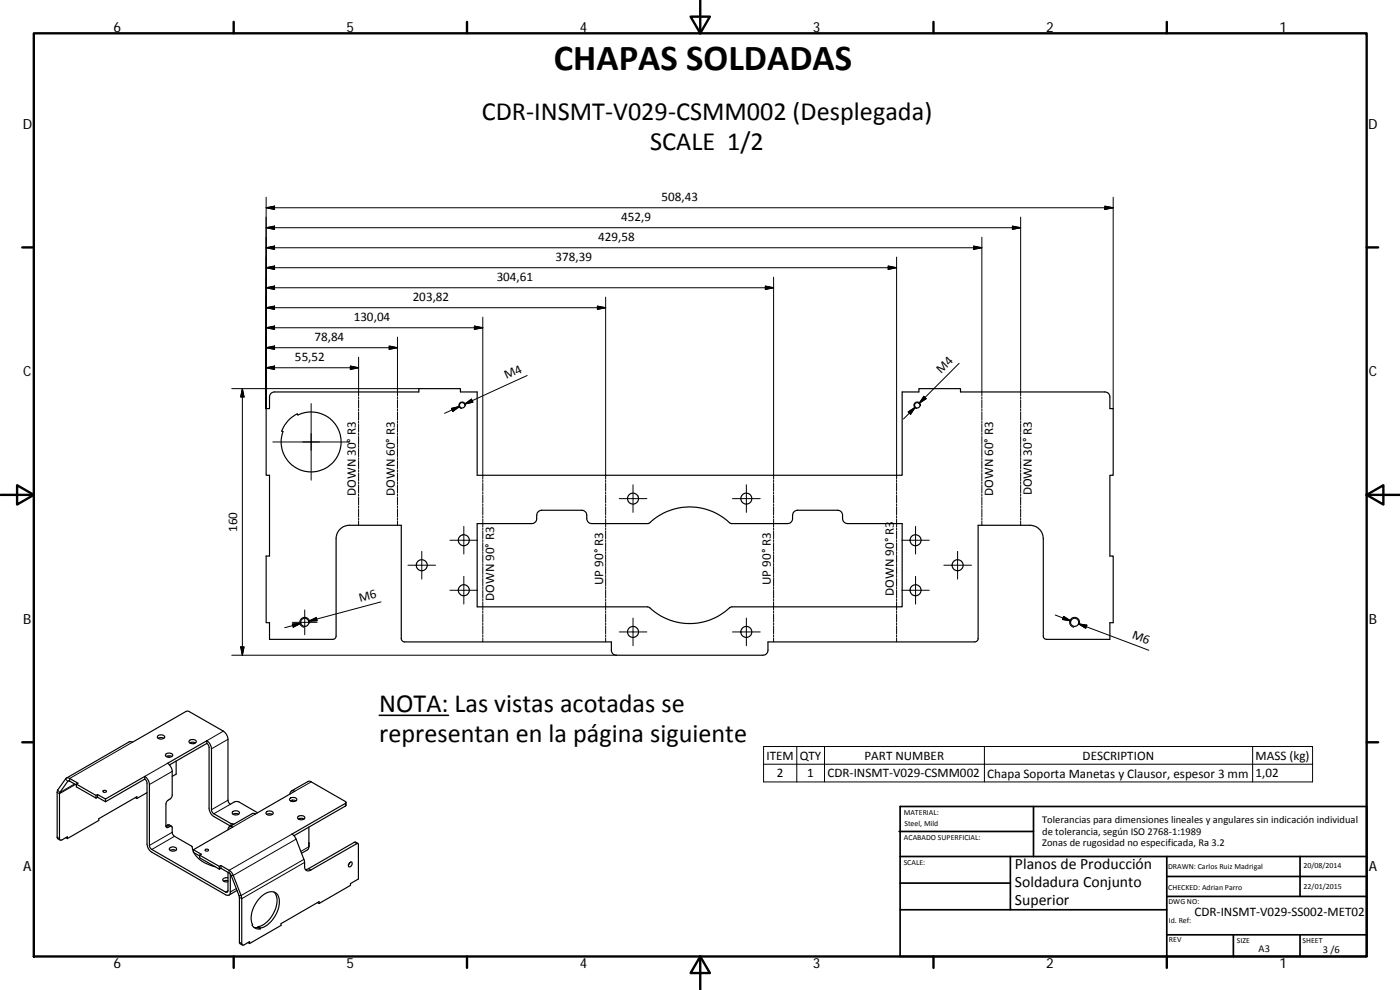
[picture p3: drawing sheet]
<svg xmlns="http://www.w3.org/2000/svg" width="420mm" height="297mm" viewBox="0 0 420 297" stroke-linecap="round" stroke-linejoin="round" font-family="sans-serif">
<g fill="none" stroke="#000" stroke-width=".36">
<path d="M81.3 118l1.1-.4h43.3v-1h12.5v1h5v25h127.6v-25h5v-1h12.5v1h43.3a1.45 1.45 0 0 1 1.5 1.5v3.5h1v20h-1v24.2h1v20h-1v5h-19l-.6-.2-.3-.3-.1-29.7a4 4 0 0 0-4-4h-15.6v34l-.1 .4-.4 .5-62.5 .1v2.5a1.48 1.48 0 0 1-1.5 1.5h-44a1.48 1.48 0 0 1-1.5-1.5v-2.5l-62.5-.1-.4-.3-.2-.6v-34h-15.5a4 4 0 0 0-4 4l-.1 29.7-.3 .3-.6 .2h-19v-5h-1v-20h1v-24.2h-1v-20h1v-3.8zM86.9 125.8l1.7-1.3 .6-.3 .2 .3a9 9 0 0 1 12.8 6.4 9 9 0 0 1-9.5 10.7 9 9 0 0 1-7.8-12.1l-.4-.2 .6-1.2zM143.2 157.1h16.4a1.48 1.48 0 0 0 1.5-1.5v-1a1.56 1.56 0 0 1 1.5-1.5h12a1.52 1.52 0 0 1 1.5 1.5v1a1.48 1.48 0 0 0 1.5 1.5h16.9a18 18 0 0 1 24.8-.1l17.1 .1a1.48 1.48 0 0 0 1.5-1.5v-1a1.56 1.56 0 0 1 1.5-1.5h12a1.48 1.48 0 0 1 1.5 1.5v1a1.52 1.52 0 0 0 1.5 1.5h16.4v25h-51.4a18.8 18.8 0 0 1-13.4 5 18.9 18.9 0 0 1-11.5-5h-51.3zM19.9 233.5l18.9-10.9 1 .1 16.1-9.3h.7l10.4 6a3.2 3.2 0 0 1 1.4 2.4l.2 18.9 .5 .6 1.6-.8 1 .1 5.6 3.3M22.9 235.5l-2-1.1h-.5l-2.5 3.6v13.8l.4 .3 1.9-1v.5M22.9 235.3l.5-.3-2.8-1.6h-.6l-2.8 3.8v14.2l.9 .7M22.9 235.3v.8l5.9 3.4M22.9 235.3l5.9 3.4M28.8 238.7v.8M29.3 239.2l2.4 1.4M29.3 238.4l2.4 1.3M29.3 238.4v.8"/>
<path d="M29.3 239.2l-.5 .3M29.3 238.4l-.5 .3M30.9 237.3a.52 .52 0 0 1 .6-.2 .52 .52 0 0 1 .4 .5 .55 .55 0 0 1-.6 .2 .55 .55 0 0 1-.4-.5zM40.6 239.3l.5 .3M41.1 239.6v-.5l-11.5 6.5v.6l-9.4 5.4M43.4 233.8l-11.7 6.8v-.9M43.4 233.8l.7 1v18.5a3.1 3.1 0 0 0 1.5 2.4l22.1 12.8a.87 .87 0 0 0 1 0 .87 .87 0 0 0 .4-.9v-5.4M43.4 233a3.2 3.2 0 0 1 1.4 2.4v18.3l.6 1.1 22.6 12.9 .4-.5v-5.5M43.4 233l-11.7 6.7M43.4 233v.8M44.1 237.8l-3 1.8M47.4 220.8a1.22 1.22 0 0 1 2 .5 1.28 1.28 0 0 1-2.2-.3z"/>
<path d="M47.5 221.5a1.62 1.62 0 0 1 1.7 0M49.8 226.3a1.24 1.24 0 0 1 2 .4 1.29 1.29 0 0 1-2.2-.2zM49.9 227a1.62 1.62 0 0 1 1.7 0M50.5 227.2h.4M52.9 228.3v4l-1.2 .6M56.9 222.2a1.22 1.22 0 0 1 2 .4 1.31 1.31 0 0 1-2.2-.2zM57 222.9l.6-.2 1.1 .2M62.1 223.1l.6 1v18.4a3.3 3.3 0 0 0 1.5 2.5l5 2.9M62.1 222.3l-11.8 6.7a3.2 3.2 0 0 1 1.4 2.5v7a2.1 2.1 0 0 1-1.5 1.8l-.4 1v6.5M62.1 222.2a3.1 3.1 0 0 1 1.4 2.5v18.7l.7 .8 5.1 2.9 1 .1M62.1 223.1l-11.2 6.4M62.1 222.2v.9"/>
<path d="M87 238.3a.88 .88 0 0 1 .4-1 .88 .88 0 0 1 1 .1l-11.7 6.8-.9-.1-7 4M87 239.5a1.23 1.23 0 0 1 2.1 .5 1.19 1.19 0 0 1-1.2 .5 1.19 1.19 0 0 1-1-.8zM87.5 237.3l5.1-2.9h.4l10.9 6.3-.2 .3-16.1 9.3 .8 .6 .5 .9 2.4 6.3 .1 1.8a1.13 1.13 0 0 0 .5 1.3 1.13 1.13 0 0 0 1.4-.2l13.8-7.9 .4 .2 .1 10.4-2.4 1.4v.5l-9.4 5.5M19.7 251.3l.5 .3M49.8 247.8l.4 .5 .8-.4h.5l.2 2 .4 .8 5.5 3.3 .4 1.6M49.8 247.8l.9-.3 .8 .4M51 254.4a1.22 1.22 0 0 1 2 .5 1.18 1.18 0 0 1-1.2 .5 1.18 1.18 0 0 1-.9-.8zM51.1 255.2a1.62 1.62 0 0 1 1.7 0M58 255v.8l1.9 1M58 255l2.4 1.3-.5 .3M58.2 255.8a9.5 9.5 0 0 0 6.4 4.3M59.9 256.6v.8l5.9 3.4"/>
<path d="M59.9 256.6l5.9 3.3M61.6 254.9l.1-.1a.46 .46 0 0 1 .5-.1 .46 .46 0 0 1 .3 .5 .53 .53 0 0 1-.6 .2 .53 .53 0 0 1-.3-.5zM65.8 259.9v.9M66.3 259.7l3.2 2 2.9 7 .1 .9v13.7l.4 .3 2-1.1v.6M66.3 259.7l-.5 .2M66.3 259.7v.8M68.4 249a.86 .86 0 0 1 .4-1 .86 .86 0 0 1 1 .2l-11.8 6.8M69.8 243.5a1.22 1.22 0 0 1 2 .5 1.3 1.3 0 0 1-2.1-.2zM69.9 244.3l.6-.2 1.1 .2M80 243.6a1.2 1.2 0 0 1 2 .5 1.28 1.28 0 0 1-2.2-.2zM80.1 244.4a1.66 1.66 0 0 1 1.7 0M87.1 240.3l.6-.2 1.1 .2"/>
<path d="M87.7 240.1v.4M89.5 245a1.23 1.23 0 0 1 2 .4 1.17 1.17 0 0 1-1.2 .6 1.17 1.17 0 0 1-1-.8zM89.5 245.8a1.66 1.66 0 0 1 1.7 0M92.7 252.8v.4M92.7 248.2v6.1l-.4 .7-1.8 1M92.7 253.8v.2M103.9 240.7v1l-.2 .2-15.5 8.8M105 258.8a.45 .45 0 0 1 .7-.1 .45 .45 0 0 1-.1 .7 .63 .63 0 0 1-.4 .6 .63 .63 0 0 1-.6-.1zM105 258.8l-.4 .7M107.4 253.1l-1-.4-13.8 7.9-.9 .3M66.3 260.5l2.9 1.8 2.5 6.5 .1 14.1 1 .6M66.3 260.5l-.5 .3"/>
<path d="M68.4 264.2l-1.3 .2M68.4 263.4a1.07 1.07 0 0 0-1.5 .7 1.39 1.39 0 0 0 1.5 .5M71.1 267.2l-2.4 1.4M76.2 278.2l1.2 .1M77.4 278.3l.7 .4M77.5 278.1l-.1 .2M77.5 278.1l.6 .4M78.1 278.5a8.4 8.4 0 0 0 5.5-9.6 2.55 2.55 0 0 0-4.1-.7 8.7 8.7 0 0 0-3.9 8.8 1.95 1.95 0 0 0 2.5 1.7M78.1 278.5v.2M82.2 267.7a5.5 5.5 0 0 1-.1 6.3 7.4 7.4 0 0 1-4.6 4.1M95.3 270.8l.5 .3M95.8 271.1v-.6l-11.5 6.6v.6l-9.4 5.4"/>
<path d="M74.4 282.8l.5 .3"/>
<circle cx="138.7" cy="121.6" r=".81"/>
<circle cx="275.3" cy="121.6" r=".81"/>
<circle cx="190" cy="149.6" r="1.64"/>
<circle cx="224" cy="149.6" r="1.64"/>
<circle cx="126.6" cy="169.6" r="1.64"/>
<circle cx="139.2" cy="162.1" r="1.64"/>
<circle cx="139.2" cy="177.1" r="1.65"/>
<circle cx="274.8" cy="162.1" r="1.64"/>
<circle cx="274.8" cy="177.1" r="1.64"/>
<circle cx="287.4" cy="169.6" r="1.65"/>
<circle cx="91.4" cy="186.7" r="1.23"/>
<circle cx="190" cy="189.6" r="1.65"/>
<circle cx="224" cy="189.6" r="1.65"/>
<circle cx="322.5" cy="186.7" r="1.22"/>
</g>
<g fill="none" stroke="#000" stroke-width=".3">
<path d="M79.9 59.2v63.4M334.1 59.2v63.4M79.9 74.3l2.5-.5v1zM79.9 68.3l2.5-.5v1zM79.9 62.3l2.5-.5v1zM79.9 74.3h214.8M79.9 68.3h226.4M79.9 62.3h254.2M266.6 79.8l2.5 .5-2.5 .5zM269.1 77.2v66.6M292.2 73.8l2.5 .5-2.5 .5zM294.7 71.2v47.6"/>
<path d="M303.8 67.8l2.5 .5-2.5 .5zM306.3 65.2v53.6M331.6 61.8l2.5 .5-2.5 .5zM79.9 98.3l2.5-.5v1zM79.9 92.3l2.5-.5v1zM79.9 86.3l2.5-.5v1zM79.9 80.3l2.5-.5v1zM79.9 98.3h65M79.9 92.3h101.9M79.9 86.3h152.3M79.9 80.3h189.2M142.4 97.8l2.5 .5-2.5 .5z"/>
<path d="M144.9 95.2v48.6M179.3 91.8l2.5 .5-2.5 .5zM181.8 89.2v54.6M229.7 85.8l2.5 .5-2.5 .5zM232.2 83.2v60.6M69.6 116.6h56.1M72.7 116.6v80M72.7 116.6l.5 2.5h-1zM79.9 110.3l2.5-.5v1zM79.9 104.3l2.5-.5v1zM79.9 110.3h27.7M79.9 104.3h39.4"/>
<path d="M105.1 109.8l2.5 .5-2.5 .5zM107.6 107.2v11.6M107.6 119.1v.6M116.8 103.8l2.5 .5-2.5 .5zM119.3 101.2v17.6M119.3 119.1v.6M158.2 112.7l-18.8 8.6 2.3-1.1M277.3 118.9l.7 .7-2.2 1.4zM287.9 109l-12.1 12 1.8-1.7M294.7 119.1v.6M306.3 119.1v.6M81.9 132.6h23"/>
<path d="M93.4 121.1v23M107.6 120v2.4M107.6 122.7v.7M107.6 123.7v2.4M107.6 126.4v.6M107.6 127.3v2.4M107.6 130v.6M107.6 130.9v2.5M107.6 133.6v.7M107.6 134.6v2.4M107.6 137.3v.6M107.6 138.2v2.4"/>
<path d="M119.3 120v2.4M119.3 122.7v.7M119.3 123.7v2.4M119.3 126.4v.6M119.3 127.3v2.4M119.3 130v.6M119.3 130.9v2.5M119.3 133.6v.7M119.3 134.6v2.4M119.3 137.3v.6M119.3 138.2v2.4M135.5 122.5l2.5-.6-2.1 1.5z"/>
<path d="M138 121.9l-4.6 2.1M139.4 121.3l2.1-1.5 .4 .9zM139.7 121.8a1 1 0 0 0-.8-1.2 1 1 0 0 0-1.2 .8 1 1 0 0 0 .8 1.2M272.6 123.6l2.1-1.4-1.4 2.1zM274.7 122.2l-3.5 3.5M276.2 121.8a.99 .99 0 0 0-.8-1.2 .99 .99 0 0 0-1.1 .8 .99 .99 0 0 0 .8 1.2M294.7 120v2.4M294.7 122.7v.7M294.7 123.7v2.4M294.7 126.4v.6M294.7 127.3v2.4M294.7 130v.6"/>
<path d="M294.7 130.9v2.5M294.7 133.6v.7M294.7 134.6v2.4M294.7 137.3v.6M294.7 138.2v2.4M306.3 120v2.4M306.3 122.7v.7M306.3 123.7v2.4M306.3 126.4v.6M306.3 127.3v2.4M306.3 130v.6M306.3 130.9v2.5"/>
<path d="M306.3 133.6v.7M306.3 134.6v2.4M306.3 137.3v.6M306.3 138.2v2.4M107.6 140.9v.6M107.6 141.9v2.4M107.6 144.6v.6M107.6 145.5v2.4M107.6 148.2v.6M107.6 149.1v2.4M107.6 151.8v.6M107.6 152.7v2.5"/>
<path d="M107.6 155.5v.6M107.6 156.4v1.2M119.3 144.6v.6M119.3 145.5v2.4M119.3 148.2v.6M119.3 149.1v2.4M119.3 151.8v.6M119.3 152.7v2.5M119.3 155.5v.6M119.3 156.4v1.2M119.3 140.9v.6M119.3 141.9v2.4"/>
<path d="M139.2 157.9v8.3M144.9 144.1v.6M144.9 145v2.4M144.9 147.7v.6M144.9 148.6v2.3M144.9 151.2v.6M144.9 152.1v2.4M144.9 154.8v.6M144.9 155.7v2.4M144.9 158.4v.6M144.9 159.3v2.3M181.8 144.1v.6"/>
<path d="M181.8 145v2.4M181.8 147.7v.6M181.8 148.6v2.3M181.8 151.2v.6M181.8 152.1v2.4M181.8 154.8v.6M181.8 155.7v2.4M181.8 158.4v.6M181.8 159.3v2.3M185.8 149.6h8.3M190 145.5v8.2M219.8 149.6h8.3"/>
<path d="M224 145.5v8.2M232.2 144.1v.6M232.2 145v2.4M232.2 147.7v.6M232.2 148.6v2.3M232.2 151.2v.6M232.2 152.1v2.4M232.2 154.8v.6M232.2 155.7v2.4M232.2 158.4v.6M232.2 159.3v2.3M269.1 144.1v.6"/>
<path d="M269.1 145v2.4M269.1 147.7v.6M269.1 148.6v2.3M269.1 151.2v.6M269.1 152.1v2.4M269.1 154.8v.6M269.1 155.7v2.4M269.1 158.4v.6M269.1 159.3v2.3M274.8 157.9v8.3M294.7 140.9v.6M294.7 141.9v2.4"/>
<path d="M294.7 144.6v.6M294.7 145.5v2.4M294.7 148.2v.6M294.7 149.1v2.4M294.7 151.8v.6M294.7 152.7v2.5M294.7 155.5v.6M294.7 156.4v1.2M306.3 140.9v.6M306.3 141.9v2.4M306.3 144.6v.6M306.3 145.5v2.4"/>
<path d="M306.3 148.2v.6M306.3 149.1v2.4M306.3 151.8v.6M306.3 152.7v2.5M306.3 155.5v.6M306.3 156.4v1.2M122.4 169.6h8.3M126.6 165.4v8.4M135 177.1h8.4M135 162.1h8.4M139.2 172.9v8.4M144.9 161.9v.6"/>
<path d="M144.9 162.8v2.4M144.9 165.5v.6M144.9 166.4v2.4M144.9 169.1v.6M144.9 170v2.4M144.9 172.7v.5M144.9 173.5v2.4M144.9 176.2v.6M144.9 177.1v2.4M144.9 179.8v.6M181.8 161.9v.6M181.8 162.8v2.4"/>
<path d="M181.8 165.5v.6M181.8 166.4v2.4M181.8 169.1v.6M181.8 170v2.4M181.8 172.7v.5M181.8 173.5v2.4M181.8 176.2v.6M181.8 177.1v2.4M181.8 179.8v.6M232.2 161.9v.6M232.2 162.8v2.4M232.2 165.5v.6"/>
<path d="M232.2 166.4v2.4M232.2 169.1v.6M232.2 170v2.4M232.2 172.7v.5M232.2 173.5v2.4M232.2 176.2v.6M232.2 177.1v2.4M232.2 179.8v.6M269.1 161.9v.6M269.1 162.8v2.4M269.1 165.5v.6M269.1 166.4v2.4"/>
<path d="M269.1 169.1v.6M269.1 170v2.4M269.1 172.7v.5M269.1 173.5v2.4M269.1 176.2v.6M269.1 177.1v2.4M269.1 179.8v.6M270.6 177.1h8.3M270.6 162.1h8.3M274.8 172.9v8.4M283.3 169.6h8.2M287.4 165.4v8.4"/>
<path d="M69.6 196.6h115.4M72.2 194.1h1l-.5 2.5zM87.7 187.2l2.6-.2-2.3 1.2zM87.7 186.7h7.5M90.3 187l-4.9 1.3M91.4 183v7.4M92.6 186.4l2.3-1.1 .3 .9zM92.9 187a1.51 1.51 0 0 0-1.2-1.8 1.51 1.51 0 0 0-1.7 1.3 1.51 1.51 0 0 0 1.2 1.7M114.3 180.6l-21.7 5.8 2.4-.6M144.9 180.7v2.4M144.9 183.4v.6M144.9 184.3v2.3"/>
<path d="M144.9 186.9v.6M144.9 187.8v2.4M144.9 190.5v.6M144.9 191.4v1.2M181.8 180.7v2.4M181.8 183.4v.6M181.8 184.3v2.3M181.8 186.9v.6M181.8 187.8v2.4M181.8 190.5v.6M181.8 191.4v1.2M185.8 189.6h8.3"/>
<path d="M190 185.4v8.3M219.8 189.6h8.3M224 185.4v8.3M232.2 180.7v2.4M232.2 183.4v.6M232.2 184.3v2.3M232.2 186.9v.6M232.2 187.8v2.4M232.2 190.5v.6M232.2 191.4v1.2M269.1 180.7v2.4M269.1 183.4v.6"/>
<path d="M269.1 184.3v2.3M269.1 186.9v.6M269.1 187.8v2.4M269.1 190.5v.6M269.1 191.4v1.2M316.7 184.5l4.7 1.8M319.2 184.9l2.2 1.4-2.6-.4zM323.6 187.2l2.6 .4-.4 .9zM324 187a1.5 1.5 0 0 0-1.3-1.8 1.5 1.5 0 0 0-1.7 1.3 1.5 1.5 0 0 0 1.3 1.7M326 188l-2.4-.8 21.2 7.9M67 219.4l-4.9 2.9M19.7 233.7l.6 .7 .3-.1"/>
<path d="M22.4 235.2l-4.4 2.6-.7-.8M22.6 235.4l-4.7 2.7-.7-.4M39.8 222.7l-18.9 10.9v.8M50.3 229l-6.9 4M51.7 231.5l-6.9 3.9M68.4 221.8l-4.9 2.9M93.4 234.6l-5 2.8M229.2 224h164.7v10.6h-164.7zM229.2 229.3h164.7M239.1 224v10.6M247.4 224v10.6M295.4 224v10.6"/>
<path d="M375.9 224v10.6M17.2 251.2l.7 .4M49.8 247.8l.7 .4M50.3 247.5l.7 .4M51.7 249.7l-6.9 4M52.4 250.9l-6.8 4M68.4 240.1l-4.9 2.9M69.1 241.3l-4.9 2.9M69.3 247.1v.7M69.7 247.2v.3M76.7 244.2l-6.9 4M87.6 250.3l-18.8 10.8v.8"/>
<path d="M88.9 251.8l-18.9 10.9h-.6M91.2 257.9l-18.8 10.8-.7 .1M91.4 258.8l-18.9 10.8-.7-.4M92.7 254.1l-2.4 1.4M103.7 241v.9M106.4 252.7l.7 .4M68.4 267.3l-.7 .4M70.9 266.6l-1.8 1M92.6 260.6l.7 .4M71.8 282.7l.7 .4"/>
</g>
<g fill="none" stroke="#000" stroke-width=".71">
<path d="M10.1 10h400.1v277h-400.1zM70.1 6.6v3.4M140.2 6.6v3.4M207.3 5h5.8l-2.9 5zM210.2 0v10M280.2 6.6v3.4M350.2 6.6v3.4M6.7 74.2h3.4M410.2 74.2h3.4M.2 148.5h9.9M5.1 145.6l5 2.9-5 2.9zM410.2 148.5l5-2.9v5.8z"/>
<path d="M410.2 148.5h9.9M6.7 222.7h3.4M410.2 222.7h3.4M70.1 287v3.4M140.2 287v3.4M210.2 287l2.9 5h-5.8zM210.2 287v10M280.2 287v3.4M350.2 287v3.4"/>
</g>
<g fill="none" stroke="#000" stroke-width=".51">
<path d="M269.8 249.5h40.4M270.1 257h140.1M270.1 242h140.1v45h-140.1zM303.2 257v16M310.2 242v15M350.2 257v30M390.2 257v12M270.1 273h80.1M270.1 265h33.1M350.2 269h60M350.2 263h60M350.2 280.5h60"/>
<path d="M370.2 280.5v6.5M390.2 280.5v6.5"/>
</g>
<g fill="#000" stroke="#000" stroke-width=".3">
<path d="M79.9 80.3l2.5-.5v1zM79.9 74.3l2.5-.5v1zM79.9 68.3l2.5-.5v1zM79.9 62.3l2.5-.5v1zM292.2 73.8l2.5 .5-2.5 .5zM303.8 67.8l2.5 .5-2.5 .5zM331.6 61.8l2.5 .5-2.5 .5zM79.9 98.3l2.5-.5v1zM79.9 92.3l2.5-.5v1zM79.9 86.3l2.5-.5v1zM142.4 97.8l2.5 .5-2.5 .5zM179.3 91.8l2.5 .5-2.5 .5z"/>
<path d="M229.7 85.8l2.5 .5-2.5 .5zM266.6 79.8l2.5 .5-2.5 .5zM72.7 116.6l.5 2.5h-1zM79.9 110.3l2.5-.5v1zM79.9 104.3l2.5-.5v1zM105.1 109.8l2.5 .5-2.5 .5zM116.8 103.8l2.5 .5-2.5 .5zM139.4 121.3l2.1-1.5 .4 .9zM277.3 118.9l.7 .7-2.2 1.4zM135.5 122.5l2.5-.6-2.1 1.5zM272.6 123.6l2.1-1.4-1.4 2.1zM72.2 194.1h1l-.5 2.5z"/>
<path d="M87.7 187.2l2.6-.2-2.3 1.2zM92.6 186.4l2.3-1.1 .3 .9zM319.2 184.9l2.2 1.4-2.6-.4zM323.6 187.2l2.6 .4-.4 .9z"/>
</g>
<path d="M113.8 214.6h20.8" fill="none" stroke="#000" stroke-width=".46"/>
<text font-size="11" x="166.2" y="20.9">CHAPAS SOLDADAS</text>
<g font-size="7.9">
<text x="144.6" y="36.1">CDR‐INSMT‐V029‐CSMM002 (Desplegada)</text>
<text x="195.1" y="45.1">SCALE 1/2</text>
<text x="113.8" y="213.5">NOTA: Las vistas acotadas se</text>
<text x="113.8" y="222.5">representan en la página siguiente</text>
</g>
<g font-size="4.7">
<text x="304.6" y="260.8">Planos de Producción</text>
<text x="304.6" y="266.2">Soldadura Conjunto</text>
<text x="304.6" y="271.6">Superior</text>
</g>
<g font-size="4.2">
<text x="34" y="9.6">6</text>
<text x="104" y="9.6">5</text>
<text x="174" y="9.6">4</text>
<text x="244" y="9.6">3</text>
<text x="314" y="9.6">2</text>
<text x="384" y="9.6">1</text>
<text x="6.8" y="38.7">D</text>
<text x="410.6" y="38.7">D</text>
<text x="7" y="112.9">C</text>
<text x="410.8" y="112.9">C</text>
<text x="7" y="187.1">B</text>
<text x="410.8" y="187.1">B</text>
<text x="7" y="261.3">A</text>
<text x="410.8" y="261.3">A</text>
<text x="34" y="290.4">6</text>
<text x="104" y="290.4">5</text>
<text x="174" y="290.4">4</text>
<text x="244" y="290.4">3</text>
<text x="314" y="290.4">2</text>
<text x="384" y="290.4">1</text>
</g>
<g font-size="3.9">
<text x="198.5" y="60.3">508,43</text>
<text x="186.4" y="66.3">452,9</text>
<text x="179.5" y="72.3">429,58</text>
<text x="166.8" y="78.3">378,39</text>
<text x="149.1" y="84.3">304,61</text>
<text x="123.9" y="90.3">203,82</text>
<text x="106.2" y="96.3">130,04</text>
<text x="94.4" y="102.3">78,84</text>
<text x="88.5" y="108.3">55,52</text>
<text x="152" y="113.8" transform="rotate(-25 152 113.8)">M4</text>
<text x="282.4" y="112.3" transform="rotate(-45 282.4 112.3)">M4</text>
<text x="106.8" y="148.7" transform="rotate(-90 106.8 148.7)">DOWN 30° R3</text>
<text x="118.5" y="148.7" transform="rotate(-90 118.5 148.7)">DOWN 60° R3</text>
<text x="298" y="148.7" transform="rotate(-90 298 148.7)">DOWN 60° R3</text>
<text x="309.7" y="148.6" transform="rotate(-90 309.7 148.6)">DOWN 30° R3</text>
<text x="71.2" y="159.6" transform="rotate(-90 71.2 159.6)">160</text>
<text x="181" y="175.5" transform="rotate(-90 181 175.5)">UP 90° R3</text>
<text x="231.4" y="175.5" transform="rotate(-90 231.4 175.5)">UP 90° R3</text>
<text x="268.3" y="178.7" transform="rotate(-90 268.3 178.7)">DOWN 90° R3</text>
<text x="108" y="180.7" transform="rotate(-15 108 180.7)">M6</text>
<text x="148.3" y="180.3" transform="rotate(-90 148.3 180.3)">DOWN 90° R3</text>
<text x="339.6" y="191.5" transform="rotate(21 339.6 191.5)">M6</text>
<text x="230" y="227.9">ITEM</text>
<text x="240" y="227.9">QTY</text>
<text x="259.4" y="227.9">PART NUMBER</text>
<text x="324.9" y="227.9">DESCRIPTION</text>
<text x="233.1" y="233.2">2</text>
<text x="242.3" y="233.2">1</text>
<text x="248.3" y="233.2">CDR‐INSMT‐V029‐CSMM002</text>
<text x="296.3" y="233.3">Chapa Soporta Manetas y Clausor, espesor 3 mm</text>
<text x="376.8" y="228">MASS (kg)</text>
<text x="376.8" y="233.2">1,02</text>
<text x="358.5" y="274.9">CDR‐INSMT‐V029‐SS002‐MET02</text>
</g>
<g font-size="3.1">
<text x="312.8" y="246.8">Tolerancias para dimensiones lineales y angulares sin indicación individual</text>
<text x="312.8" y="250.4">de tolerancia, según ISO 2768‐1:1989</text>
<text x="312.8" y="254">Zonas de rugosidad no especificada, Ra 3.2</text>
<text x="377.7" y="285.6">A3</text>
<text x="397" y="285.9">3 /6</text>
</g>
<g font-size="2.4">
<text x="271.2" y="244.4">MATERIAL:</text>
<text x="271.3" y="251.9">ACABADO SUPERFICIAL:</text>
<text x="271.4" y="247.9">Steel, Mild</text>
<text x="271.2" y="259.7">SCALE:</text>
<text x="350.6" y="260.8">DRAWN: Carlos Ruiz Madrigal</text>
<text x="391.2" y="260.6">20/08/2014</text>
<text x="350.6" y="267">CHECKED: Adrian Parro</text>
<text x="391.2" y="266.6">22/01/2015</text>
<text x="350.7" y="271.4">DWG NO:</text>
<text x="350.8" y="276.8">Id. Ref:</text>
<text x="350.8" y="282.8">REV</text>
<text x="371.2" y="282.9">SIZE</text>
<text x="390.9" y="282.9">SHEET</text>
</g>
</svg>
